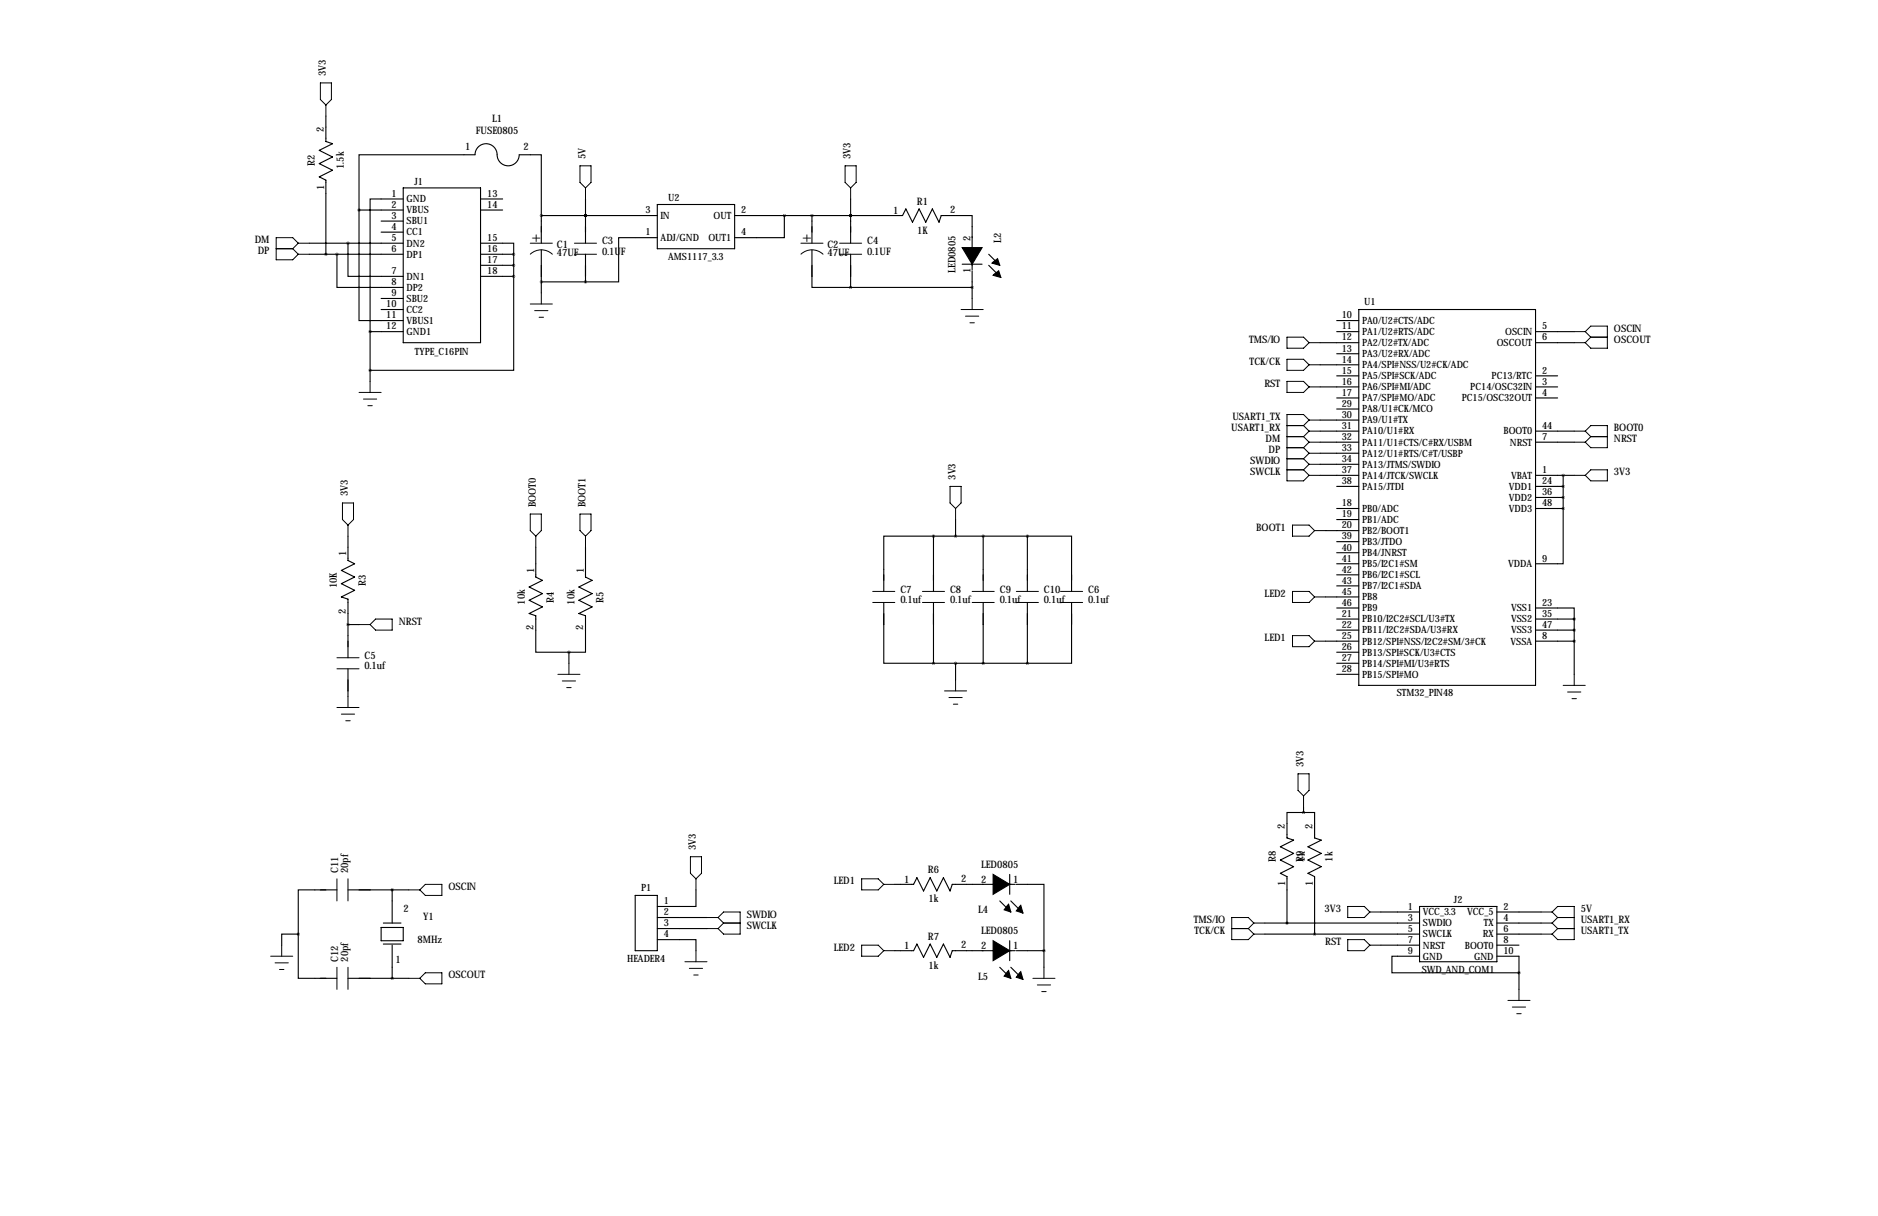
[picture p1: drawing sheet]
<svg xmlns="http://www.w3.org/2000/svg" width="432mm" height="279mm" viewBox="0 0 432 279" stroke-linecap="round" stroke-linejoin="round" font-family="sans-serif">
<g fill="none" stroke="#000" stroke-width=".25">
<path d="M74.9 26.7v5.8l1.6 .5-3.1 1.5 3.1 1.6-3.1 1.5 3.1 1.5-3.1 1.5 1.5 .8v17M71.1 55.9h21.6M71.1 58.4h21.6M77.5 58.4v7.6h15.2M80 55.9v7.6h12.7M82.5 48.3v-12.7h26.7a2.54 2.54 0 0 1 2.6-2.6 2.54 2.54 0 0 1 2.5 2.6 2.54 2.54 0 0 0 2.5 2.5 2.54 2.54 0 0 0 2.6-2.5h5.1v13.9M82.5 48.3v25.4h10.2M82.5 48.3h10.2M87.6 50.8h5.1M87.6 53.3h5.1M92.7 45.7h-7.6v30.5M92.7 43.2h17.8v35.5h-17.8z"/>
<path d="M110.5 55.9h7.6v2.5M110.5 45.7h5.1M110.5 48.3h5.1M110.5 58.4h7.6M118.1 58.4v5.1M124.5 49.5h26.6M124.5 49.5v6.4M124.5 57.4v9.9M134.6 49.5h.1M134.6 45.7v10.2M134.6 58.4v6.4M151.1 54.6h-8.9v10.2h-7.6"/>
<path d="M151.1 47h17.8v10.2h-17.8zM168.9 49.5h38.6l.8-1.5 1.5 3.1 1.5-3.1 1.6 3.1 1.5-3.1 1.5 3.1 .5-1.6h7.1v12.5M180.3 49.5v5.1h-11.4M186.7 57.4v8.6h8.9M186.7 49.5v6.4M195.6 49.5h.1M195.6 45.7v10.2M195.6 58.4v7.6M227.3 58.4l2.6 2.6M85.1 76.2h7.6M85.1 76.2v11.4M87.6 71.1h5.1"/>
<path d="M87.6 68.6h5.1M110.5 63.5h7.6M110.5 61h7.6M118.1 63.5v21.6h-33M124.5 64.8h10.1M195.6 66h27.9M221.2 60.7h4.6M223.5 62.2v6.4M227.3 61l2.6 2.5M303.5 78.7h8.9M307.3 76.2h5.1M307.3 73.7h5.1"/>
<path d="M312.4 71.1h40.7v86.4h-40.7zM353.1 76.2h8.8M353.1 78.7h8.8M303.5 88.9h8.9M303.5 83.8h8.9M303.5 96.5h8.9M303.5 99.1h8.9M307.3 86.4h5.1M307.3 91.4h5.1M307.3 81.3h5.1M307.3 94h5.1M353.1 86.4h5"/>
<path d="M353.1 88.9h5M353.1 91.4h5M353.1 99.1h8.8M219.7 119.4v3.8M303.5 109.2h8.9M303.5 101.6h8.9M303.5 104.1h8.9M303.5 106.7h8.9M307.3 116.8h5.1M307.3 119.4h5.1M307.3 111.8h5.1M353.1 109.2h8.8"/>
<path d="M353.1 101.6h8.8M353.1 116.8h6.3M353.1 111.8h6.3M353.1 114.3h6.3M359.4 116.8v12.7h-6.3M359.4 109.2v7.6M80 123.2v5.6l1.5 .7-3 1.6 3 1.5-3 1.5 3 1.5-3 1.6 1.5 .5v13.4M123.2 125.7v6.9l1.5 .7-3 1.6 3 1.5-3 1.5 3 1.5-3 1.6 1.5 .5v8.4h7.6M134.6 125.7v6.9l1.5 .7-3 1.6 3 1.5-3 1.5 3 1.5-3 1.6 1.5 .5v8.4h-3.8M203.2 138.4v14h11.4M214.6 123.2h-11.4v12.7M214.6 123.2v12.7"/>
<path d="M214.6 138.4v14M214.6 123.2h21.6M226.1 123.2v12.7M226.1 138.4v14M236.2 123.2h10.2v12.7M236.2 123.2v12.7M236.2 138.4v14M246.4 138.4v14h-10.2M304.8 121.9h7.6M304.8 137.2h7.6M307.3 129.5h5.1M307.3 139.7h5.1"/>
<path d="M307.3 124.5h5.1M307.3 127h5.1M307.3 132.1h5.1M307.3 134.6h5.1M353.1 139.7h8.8v2.5M80 153.7v6.3M80 143.5h2.5M130.8 149.9v2.5M214.6 152.4h21.6M219.7 152.4v3.8M304.8 147.3h7.6M307.3 142.2h5.1"/>
<path d="M307.3 144.8h5.1M307.3 149.9h5.1M307.3 152.4h5.1M307.3 154.9h5.1M353.1 147.3h8.8M353.1 142.2h8.8M353.1 144.8h8.8M361.9 142.2v12.7M299.7 186.7h-3.8v5.8l1.5 .5-3 1.6 3 1.5-3 1.5 3 1.5-3 1.6 1.5 .7v10.7M299.7 186.7h2.6v5.8l1.5 .5-3.1 1.6 3.1 1.5-3.1 1.5 3.1 1.5-3.1 1.6 1.6 .7v13.2M299.7 185.4v1.3M68.6 214.6v10.2h8.9"/>
<path d="M68.6 214.6h-3.8v2.6M77.5 204.5h-8.9v10.1M80 204.5h14M87.6 213.1h5.1v3.1h-5.1zM88.1 212.1h4.1M88.1 216.9h4.1M90.2 204.5v7.6M90.2 217.2v7.6M146 205.7h5.1v12.7h-5.1zM151.1 215.9h8.9v2.5M151.1 210.8h11.5M151.1 213.4h11.5"/>
<path d="M160 204.5v3.8h-8.9M205.7 218.4h4.4l.7-1.5 1.5 3.1 1.6-3.1 1.5 3.1 1.5-3.1 1.5 3.1 .5-1.6h14.5M205.7 203.2h4.4l.7-1.5 1.5 3 1.6-3 1.5 3 1.5-3 1.5 3 .5-1.5h14.5M229.9 207l2.5 2.5M232.2 200.9v4.6M232.2 216.2v4.5M232.4 207l2.5 2.5M233.7 203.2h6.3v15.2M233.7 218.4h6.3M240 218.4v3.8M290.8 212.1h35.6M290.8 214.6h35.6"/>
<path d="M317.5 209.5h8.9M317.5 217.2h8.9M326.4 219.7h-6.4v3.8h29.2M326.4 208.3h17.8v12.7h-17.8zM344.2 212.1h10.1M344.2 209.5h10.1M344.2 214.6h10.1M344.2 217.2h5M344.2 219.7h5v7.6M80 224.8h14M229.9 222.2l2.5 2.6M232.4 222.2l2.5 2.6"/>
</g>
<g fill="none" stroke="#000" stroke-width=".23">
<path d="M73.7 19.1h2.5v3.8l-1.3 1.2-1.2-1.2zM74.9 24.1v2.6M133.3 38.1h2.6v3.8l-1.3 1.3-1.3-1.3zM194.3 38.1h2.5v3.8l-1.2 1.3-1.3-1.3zM63.5 57.2h3.8M67.3 57.2l1.3 1.2M68.6 55.9h2.5M68.6 58.4h2.5M68.6 55.9l-1.3 1.3M68.6 55.9l-1.3-1.3h-3.8v5.1h3.8l1.3-1.3M121.9 55.9h5.1M121.9 58.4a3.7 3.7 0 0 1 5.1 0"/>
<path d="M132.1 55.9h5.1M132.1 58.4h5.1M134.6 43.2v2.5M184.1 55.9h5.1M184.2 58.4a3.7 3.7 0 0 1 5 0M193 55.9h5.1M193 58.4h5.1M195.6 43.2v2.5M121.9 69.8h5.1M122.9 71.4h3.1M124 72.9h1M124.5 67.3v2.5"/>
<path d="M221 71.1h5.1M222 72.6h3M223 74.2h1M223.5 68.6v2.5M295.9 77.5h3.8l1.3 1.2-1.3 1.3h-3.8zM301 78.7h2.5M361.9 76.2h2.6M361.9 78.7h2.6M364.5 76.2l1.3-1.3h3.8v5.1h-3.8l-1.3-1.3M364.5 76.2l1.3 1.3M365.8 77.5h3.8M365.8 77.5l-1.3 1.2"/>
<path d="M82.5 90.2h5.1M83.6 91.7h3M84.6 93.2h1M85.1 87.6v2.6M295.9 97.8h3.8M295.9 82.5h3.8l1.3 1.3-1.3 1.3h-3.8zM295.9 87.6h3.8l1.3 1.3-1.3 1.3h-3.8zM299.7 97.8l1.3 1.3M301 99.1h2.5M301 96.5l-1.3-1.3h-3.8v15.3h3.8l1.3-1.3M301 96.5h2.5M301 96.5l-1.3 1.3"/>
<path d="M301 99.1l-1.3 1.2M301 83.8h2.5M301 88.9h2.5M361.9 99.1h2.6M364.5 99.1l1.3-1.3h3.8v5.1h-3.8l-1.3-1.3M364.5 99.1l1.3 1.2M78.7 115.6h2.6v3.8l-1.3 1.3-1.3-1.3zM121.9 118.1h2.6v3.8l-1.3 1.3-1.3-1.3zM133.3 118.1h2.6v3.8l-1.3 1.3-1.3-1.3zM218.4 111.8h2.6v3.8l-1.3 1.2-1.3-1.2zM219.7 116.8v2.6M295.9 102.9h3.8"/>
<path d="M295.9 100.3h3.8M295.9 107.9h3.8M295.9 105.4h3.8M299.7 107.9l1.3 1.3M299.7 105.4l1.3 1.3M299.7 100.3l1.3 1.3M299.7 102.9l1.3 1.2M301 101.6h2.5M301 109.2h2.5M301 106.7h2.5M301 106.7l-1.3 1.2M301 101.6l-1.3 1.3"/>
<path d="M301 104.1h2.5M301 104.1l-1.3 1.3M361.9 101.6h2.6M361.9 109.2h2.6M364.5 109.2l1.3-1.3h3.8v2.6h-3.8zM365.8 100.3h3.8M365.8 100.3l-1.3 1.3M80 120.7v2.5M123.2 123.2v2.5M134.6 123.2v2.5M200.7 135.9h5M200.7 138.4h5"/>
<path d="M212.1 135.9h5.1M212.1 138.4h5.1M223.5 135.9h5.1M223.5 138.4h5.1M233.7 135.9h5.1M233.7 138.4h5.1M243.8 135.9h5.1M243.8 138.4h5.1M297.2 135.9h3.8l1.3 1.3-1.3 1.2h-3.8zM297.2 120.7h3.8l1.3 1.2-1.3 1.3h-3.8zM302.3 121.9h2.5M302.3 137.2h2.5"/>
<path d="M77.5 151.1h5M77.5 153.7h5M82.5 143.5h2.6M85.1 143.5l1.3-1.3h3.8v2.6h-3.8zM128.3 154.9h5M129.3 156.5h3M130.3 158h1M130.8 152.4v2.5M217.2 158.8h5M219.7 156.2v2.6M297.2 146h3.8l1.3 1.3-1.3 1.3h-3.8zM302.3 147.3h2.5"/>
<path d="M359.4 157.5h5.1M360.4 159h3.1M361.9 154.9v2.6M77.5 162.6h5M78.5 164.1h3M79.5 165.6h1M80 160v2.6M218.2 160.3h3M219.2 161.8h1M298.4 177.8h2.6v3.8l-1.3 1.3-1.3-1.3zM361.4 160.5h1.1M158.7 196.8h2.6v3.9l-1.3 1.2-1.3-1.2z"/>
<path d="M299.7 182.9v2.5M62.2 219.7h5.1M64.8 217.2v2.5M77.5 201.9v5.1M80 201.9v5.1M94 204.5h2.5M97.8 203.2h3.8v2.5h-3.8l-1.3-1.2zM160 201.9v2.6M160 218.4v2.6M162.6 210.8h2.5M162.6 213.4h2.5M165.1 210.8l1.3 1.3"/>
<path d="M165.1 210.8l1.3-1.3h3.8v5.1h-3.8l-1.3-1.2M166.4 212.1h3.8M166.4 212.1l-1.3 1.3M198.1 217.2h3.8l1.3 1.2-1.3 1.3h-3.8zM198.1 201.9h3.8l1.3 1.3-1.3 1.3h-3.8zM203.2 203.2h2.5M203.2 218.4h2.5M283.2 213.4h3.8M287 213.4l1.3 1.2M288.3 212.1l-1.3-1.3h-3.8v5.1h3.8l1.3-1.3M288.3 212.1h2.5M288.3 214.6h2.5"/>
<path d="M288.3 212.1l-1.3 1.3M309.9 208.3h3.8l1.3 1.2-1.3 1.3h-3.8zM309.9 215.9h3.8l1.3 1.3-1.3 1.2h-3.8zM315 209.5h2.5M315 217.2h2.5M354.3 212.1h2.6M354.3 209.5h2.6M354.3 214.6h2.6M356.9 209.5l1.2-1.2h3.8v7.6h-3.8l-1.2-1.3M356.9 209.5l1.2 1.3M356.9 212.1l1.2 1.3M358.1 210.8h3.8"/>
<path d="M358.1 213.4h3.8M358.1 210.8l-1.2 1.3M358.1 213.4l-1.2 1.2M63.2 221.2h3.1M64.3 222.8h1M77.5 222.2v5.1M80 222.2v5.1M94 224.8h2.5M96.5 224.8l1.3-1.3h3.8v2.6h-3.8zM157.5 221h5.1M158.5 222.5h3M159.5 224h1"/>
<path d="M237.5 224.8h5.1M238.5 226.3h3.1M239.5 227.8h1M240 222.2v2.6M346.7 229.9h5.1M347.7 231.4h3.1M348.7 232.9h1.1M349.2 227.3v2.6"/>
</g>
<path d="M221.2 56.9h2.3v3.8zM223.5 56.9h2.3l-2.3 3.8zM228.1 60.5l1.3-1.1 .5 1.6zM228.6 63l1-.8 .5 1.6-1.8-.6zM228.3 200.9l3.9 2.3h-3.9zM228.3 203.2h3.9l-3.9 2.3zM228.3 216.2l3.9 2.2h-3.9zM228.3 218.4h3.9l-3.9 2.3zM231.9 207.8l.5 1.7-1.5-.5zM234.4 208.3l.3-.3 .5 1.8-1.5-.5zM231.9 223l.5 1.8-1.5-.5zM234.4 223.5l.3-.2 .5 1.7-1.5-.5z" fill="#000" stroke="#000" stroke-width=".25"/>
<path d="M124.4 49.5a.05 .05 0 0 0 .1 0 .05 .05 0 0 0-.1 0zM124.4 64.8a.05 .05 0 0 0 .1 0 .05 .05 0 0 0-.1 0zM180.3 49.5a.05 .05 0 0 0 .1 0 .05 .05 0 0 0-.1 0zM74.9 58.4a.05 .05 0 0 0 .1 0 .05 .05 0 0 0-.1 0zM361.9 147.3a.05 .05 0 0 0 .1 0 .05 .05 0 0 0-.1 0zM361.9 144.8a.05 .05 0 0 0 .1 0 .05 .05 0 0 0-.1 0zM361.9 142.2a.05 .05 0 0 0 .1 0 .05 .05 0 0 0-.1 0zM226 123.2a.05 .05 0 0 0 .1 0 .05 .05 0 0 0-.1 0zM214.6 123.2a.05 .05 0 0 0 .1 0 .05 .05 0 0 0-.1 0zM226 152.4a.05 .05 0 0 0 .1 0 .05 .05 0 0 0-.1 0zM214.6 152.4a.05 .05 0 0 0 .1 0 .05 .05 0 0 0-.1 0zM90.1 204.5a.05 .05 0 0 0 .1 0 .05 .05 0 0 0-.1 0zM90.1 224.8a.05 .05 0 0 0 .1 0 .05 .05 0 0 0-.1 0zM240 218.4a.05 .05 0 0 0 .1 0 .05 .05 0 0 0-.1 0zM349.2 223.5a.05 .05 0 0 0 .1 0 .05 .05 0 0 0-.1 0zM302.2 214.6a.05 .05 0 0 0 .1 0 .05 .05 0 0 0-.1 0zM82.5 48.3a.05 .05 0 0 0 .1 0 .05 .05 0 0 0-.1 0zM77.4 58.4a.05 .05 0 0 0 .1 0 .05 .05 0 0 0-.1 0z" fill="#000" stroke="#000" stroke-width=".63"/>
<g font-size="3.6">
<text x="122.2" y="55.6">+</text>
<text x="184.4" y="55.6">+</text>
</g>
<g font-size="2.4">
<text x="74.9" y="17.5" transform="rotate(-90 74.9 17.5)">3V3</text>
<text x="113.1" y="27.9">L1</text>
<text x="74.4" y="30.4" transform="rotate(-90 74.4 30.4)">2</text>
<text x="107" y="34.5">1</text>
<text x="109.4" y="30.8">FUSE0805</text>
<text x="120.4" y="34.5">2</text>
<text x="72.4" y="38.1" transform="rotate(-90 72.4 38.1)">R2</text>
<text x="79.1" y="38.8" transform="rotate(-90 79.1 38.8)">1.5k</text>
<text x="134.6" y="36.6" transform="rotate(-90 134.6 36.6)">5V</text>
<text x="195.6" y="36.6" transform="rotate(-90 195.6 36.6)">3V3</text>
<text x="74.5" y="43.6" transform="rotate(-90 74.5 43.6)">1</text>
<text x="210.8" y="47">R1</text>
<text x="205.3" y="49.1">1</text>
<text x="210.9" y="53.7">1K</text>
<text x="218.5" y="49">2</text>
<text x="58.6" y="55.9">DM</text>
<text x="59.3" y="58.4">DP</text>
<text x="128" y="56.9">C1</text>
<text x="128" y="58.7">47UF</text>
<text x="138.4" y="56.1">C3</text>
<text x="138.4" y="58.5">0.1UF</text>
<text x="190.2" y="56.9">C2</text>
<text x="190.2" y="58.7">47UF</text>
<text x="199.4" y="56.1">C4</text>
<text x="199.4" y="58.5">0.1UF</text>
<text x="223.2" y="55.4" transform="rotate(-90 223.2 55.4)">2</text>
<text x="230.2" y="55.8" transform="rotate(-90 230.2 55.8)">L2</text>
<text x="219.7" y="62.7" transform="rotate(-90 219.7 62.7)">LED0805</text>
<text x="223.2" y="62.7" transform="rotate(-90 223.2 62.7)">1</text>
<text x="371.1" y="76.2">OSCIN</text>
<text x="287.2" y="78.7">TMS/IO</text>
<text x="287.3" y="83.8">TCK/CK</text>
<text x="371.1" y="78.7">OSCOUT</text>
<text x="290.7" y="88.9">RST</text>
<text x="283.1" y="99.1">USART1_RX</text>
<text x="283.4" y="96.5">USART1_TX</text>
<text x="291" y="101.6">DM</text>
<text x="371.1" y="101.6">NRST</text>
<text x="371.1" y="99.1">BOOT0</text>
<text x="287.5" y="106.7">SWDIO</text>
<text x="291.7" y="104.1">DP</text>
<text x="219.7" y="110.2" transform="rotate(-90 219.7 110.2)">3V3</text>
<text x="287.5" y="109.2">SWCLK</text>
<text x="371.1" y="109.2">3V3</text>
<text x="80" y="114" transform="rotate(-90 80 114)">3V3</text>
<text x="123.2" y="116.6" transform="rotate(-90 123.2 116.6)">BOOT0</text>
<text x="134.6" y="116.6" transform="rotate(-90 134.6 116.6)">BOOT1</text>
<text x="288.9" y="121.9">BOOT1</text>
<text x="79.6" y="127.8" transform="rotate(-90 79.6 127.8)">1</text>
<text x="122.8" y="131.6" transform="rotate(-90 122.8 131.6)">1</text>
<text x="134.2" y="131.6" transform="rotate(-90 134.2 131.6)">1</text>
<text x="77.5" y="135.2" transform="rotate(-90 77.5 135.2)">10K</text>
<text x="84.1" y="134.6" transform="rotate(-90 84.1 134.6)">R3</text>
<text x="207" y="136.1">C7</text>
<text x="218.4" y="136.1">C8</text>
<text x="229.9" y="136.1">C9</text>
<text x="240" y="136.1">C10</text>
<text x="250.2" y="136.1">C6</text>
<text x="290.8" y="137.2">LED2</text>
<text x="79.5" y="141" transform="rotate(-90 79.5 141)">2</text>
<text x="91.7" y="143.5">NRST</text>
<text x="120.6" y="138.9" transform="rotate(-90 120.6 138.9)">10k</text>
<text x="127.3" y="138.5" transform="rotate(-90 127.3 138.5)">R4</text>
<text x="132.1" y="138.9" transform="rotate(-90 132.1 138.9)">10k</text>
<text x="138.7" y="138.5" transform="rotate(-90 138.7 138.5)">R5</text>
<text x="207" y="138.5">0.1uf</text>
<text x="218.4" y="138.5">0.1uf</text>
<text x="229.9" y="138.5">0.1uf</text>
<text x="240" y="138.5">0.1uf</text>
<text x="250.2" y="138.5">0.1uf</text>
<text x="122.7" y="144.8" transform="rotate(-90 122.7 144.8)">2</text>
<text x="134.1" y="144.8" transform="rotate(-90 134.1 144.8)">2</text>
<text x="290.8" y="147.3">LED1</text>
<text x="83.8" y="151.4">C5</text>
<text x="83.8" y="153.7">0.1uf</text>
<text x="299.7" y="176.3" transform="rotate(-90 299.7 176.3)">3V3</text>
<text x="295.4" y="190.5" transform="rotate(-90 295.4 190.5)">2</text>
<text x="301.8" y="190.5" transform="rotate(-90 301.8 190.5)">2</text>
<text x="160" y="195.3" transform="rotate(-90 160 195.3)">3V3</text>
<text x="77.7" y="200.7" transform="rotate(-90 77.7 200.7)">C11</text>
<text x="80.1" y="200.7" transform="rotate(-90 80.1 200.7)">20pf</text>
<text x="191.7" y="203.2">LED1</text>
<text x="207.9" y="202.8">1</text>
<text x="213.3" y="200.7">R6</text>
<text x="221" y="202.7">2</text>
<text x="225.6" y="199.4">LED0805</text>
<text x="225.6" y="202.8">2</text>
<text x="232.9" y="202.8">1</text>
<text x="293.4" y="198.1" transform="rotate(-90 293.4 198.1)">R8</text>
<text x="295.5" y="203.6" transform="rotate(-90 295.5 203.6)">1</text>
<text x="299.7" y="198.1" transform="rotate(-90 299.7 198.1)">R9</text>
<text x="300" y="198" transform="rotate(-90 300 198)">1k</text>
<text x="301.9" y="203.6" transform="rotate(-90 301.9 203.6)">1</text>
<text x="306.4" y="198" transform="rotate(-90 306.4 198)">1k</text>
<text x="92.8" y="209.5">2</text>
<text x="103.1" y="204.5">OSCIN</text>
<text x="213.5" y="207.3">1k</text>
<text x="224.9" y="209.9">L4</text>
<text x="304.6" y="209.5">3V3</text>
<text x="363.5" y="209.5">5V</text>
<text x="97.3" y="211.3">Y1</text>
<text x="171.7" y="210.8">SWDIO</text>
<text x="171.7" y="213.4">SWCLK</text>
<text x="213.3" y="215.9">R7</text>
<text x="225.6" y="214.6">LED0805</text>
<text x="274.5" y="212.1">TMS/IO</text>
<text x="274.6" y="214.6">TCK/CK</text>
<text x="363.5" y="212.1">USART1_RX</text>
<text x="363.5" y="214.6">USART1_TX</text>
<text x="77.7" y="221" transform="rotate(-90 77.7 221)">C12</text>
<text x="80.1" y="221" transform="rotate(-90 80.1 221)">20pf</text>
<text x="90.9" y="221.3">1</text>
<text x="96" y="216.7">8MHz</text>
<text x="191.7" y="218.4">LED2</text>
<text x="207.9" y="218">1</text>
<text x="221" y="217.9">2</text>
<text x="225.6" y="218.1">2</text>
<text x="232.9" y="218.1">1</text>
<text x="304.7" y="217.2">RST</text>
<text x="103.1" y="224.8">OSCOUT</text>
<text x="213.5" y="222.6">1k</text>
<text x="224.9" y="225.1">L5</text>
</g>
<g font-size="2.3">
<text x="90" y="45.2">1</text>
<text x="90" y="47.8">2</text>
<text x="93.5" y="46.5">GND</text>
<text x="95.3" y="42.4">J1</text>
<text x="112" y="45.2">13</text>
<text x="112" y="47.8">14</text>
<text x="153.6" y="46.2">U2</text>
<text x="90" y="50.3">3</text>
<text x="90" y="52.8">4</text>
<text x="93.5" y="49">VBUS</text>
<text x="93.5" y="51.6">SBU1</text>
<text x="148.4" y="49">3</text>
<text x="151.9" y="50.3">IN</text>
<text x="164.1" y="50.3">OUT</text>
<text x="170.4" y="49">2</text>
<text x="90" y="55.4">5</text>
<text x="90" y="57.9">6</text>
<text x="93.5" y="54.1">CC1</text>
<text x="93.5" y="56.6">DN2</text>
<text x="93.5" y="59.2">DP1</text>
<text x="112" y="55.4">15</text>
<text x="112" y="57.9">16</text>
<text x="148.4" y="54.1">1</text>
<text x="151.9" y="55.4">ADJ/GND</text>
<text x="153.6" y="59.7">AMS1117_3.3</text>
<text x="162.9" y="55.4">OUT1</text>
<text x="170.4" y="54.1">4</text>
<text x="90" y="63">7</text>
<text x="90" y="65.5">8</text>
<text x="93.5" y="64.3">DN1</text>
<text x="112" y="60.5">17</text>
<text x="112" y="63">18</text>
<text x="88.8" y="70.6">10</text>
<text x="90" y="68.1">9</text>
<text x="93.5" y="66.8">DP2</text>
<text x="93.5" y="69.3">SBU2</text>
<text x="93.5" y="71.9">CC2</text>
<text x="313.6" y="70.1">U1</text>
<text x="88.8" y="73.2">11</text>
<text x="88.8" y="75.7">12</text>
<text x="93.5" y="74.4">VBUS1</text>
<text x="93.5" y="77">GND1</text>
<text x="308.5" y="73.2">10</text>
<text x="308.5" y="75.7">11</text>
<text x="313.2" y="74.4">PA0/U2#CTS/ADC</text>
<text x="313.2" y="77">PA1/U2#RTS/ADC</text>
<text x="346.1" y="77">OSCIN</text>
<text x="354.6" y="75.7">5</text>
<text x="95.4" y="81.5">TYPE_C16PIN</text>
<text x="308.5" y="78.2">12</text>
<text x="308.5" y="80.8">13</text>
<text x="308.5" y="83.3">14</text>
<text x="313.2" y="79.5">PA2/U2#TX/ADC</text>
<text x="313.2" y="82">PA3/U2#RX/ADC</text>
<text x="344.1" y="79.5">OSCOUT</text>
<text x="354.6" y="78.2">6</text>
<text x="308.5" y="85.9">15</text>
<text x="308.5" y="88.4">16</text>
<text x="313.2" y="84.6">PA4/SPI#NSS/U2#CK/ADC</text>
<text x="313.2" y="87.1">PA5/SPI#SCK/ADC</text>
<text x="313.2" y="89.7">PA6/SPI#MI/ADC</text>
<text x="338.1" y="89.7">PC14/OSC32IN</text>
<text x="342.9" y="87.1">PC13/RTC</text>
<text x="354.6" y="85.9">2</text>
<text x="354.6" y="88.4">3</text>
<text x="308.5" y="90.9">17</text>
<text x="308.5" y="93.5">29</text>
<text x="313.2" y="92.2">PA7/SPI#MO/ADC</text>
<text x="313.2" y="94.7">PA8/U1#CK/MCO</text>
<text x="336.1" y="92.2">PC15/OSC32OUT</text>
<text x="354.6" y="90.9">4</text>
<text x="308.5" y="96">30</text>
<text x="308.5" y="98.6">31</text>
<text x="308.5" y="101.1">32</text>
<text x="313.2" y="97.3">PA9/U1#TX</text>
<text x="313.2" y="99.8">PA10/U1#RX</text>
<text x="345.7" y="99.8">BOOT0</text>
<text x="354.6" y="101.1">7</text>
<text x="354.6" y="98.6">44</text>
<text x="308.5" y="103.6">33</text>
<text x="308.5" y="106.2">34</text>
<text x="313.2" y="102.4">PA11/U1#CTS/C#RX/USBM</text>
<text x="313.2" y="104.9">PA12/U1#RTS/C#T/USBP</text>
<text x="313.2" y="107.4">PA13/JTMS/SWDIO</text>
<text x="347.2" y="102.4">NRST</text>
<text x="308.5" y="108.7">37</text>
<text x="308.5" y="111.3">38</text>
<text x="313.2" y="110">PA14/JTCK/SWCLK</text>
<text x="313.2" y="112.5">PA15/JTDI</text>
<text x="346.9" y="112.5">VDD1</text>
<text x="347.4" y="110">VBAT</text>
<text x="354.6" y="108.7">1</text>
<text x="354.6" y="111.3">24</text>
<text x="354.6" y="113.8">36</text>
<text x="308.5" y="116.3">18</text>
<text x="308.5" y="118.9">19</text>
<text x="313.2" y="117.6">PB0/ADC</text>
<text x="346.9" y="115.1">VDD2</text>
<text x="346.9" y="117.6">VDD3</text>
<text x="354.6" y="116.3">48</text>
<text x="308.5" y="121.4">20</text>
<text x="308.5" y="124">39</text>
<text x="313.2" y="120.1">PB1/ADC</text>
<text x="313.2" y="122.7">PB2/BOOT1</text>
<text x="313.2" y="125.2">PB3/JTDO</text>
<text x="308.5" y="126.5">40</text>
<text x="308.5" y="129">41</text>
<text x="308.5" y="131.6">42</text>
<text x="313.2" y="127.8">PB4/JNRST</text>
<text x="313.2" y="130.3">PB5/I2C1#SM</text>
<text x="346.8" y="130.3">VDDA</text>
<text x="354.6" y="129">9</text>
<text x="308.5" y="134.1">43</text>
<text x="308.5" y="136.7">45</text>
<text x="313.2" y="132.8">PB6/I2C1#SCL</text>
<text x="313.2" y="135.4">PB7/I2C1#SDA</text>
<text x="313.2" y="137.9">PB8</text>
<text x="308.5" y="141.7">21</text>
<text x="308.5" y="139.2">46</text>
<text x="313.2" y="143">PB10/I2C2#SCL/U3#TX</text>
<text x="313.2" y="140.5">PB9</text>
<text x="347.4" y="140.5">VSS1</text>
<text x="347.4" y="143">VSS2</text>
<text x="354.6" y="139.2">23</text>
<text x="354.6" y="141.7">35</text>
<text x="308.5" y="144.3">22</text>
<text x="308.5" y="146.8">25</text>
<text x="308.5" y="149.4">26</text>
<text x="313.2" y="145.5">PB11/I2C2#SDA/U3#RX</text>
<text x="313.2" y="148.1">PB12/SPI#NSS/I2C2#SM/3#CK</text>
<text x="347.3" y="148.1">VSSA</text>
<text x="347.4" y="145.5">VSS3</text>
<text x="354.6" y="146.8">8</text>
<text x="354.6" y="144.3">47</text>
<text x="308.5" y="151.9">27</text>
<text x="308.5" y="154.4">28</text>
<text x="313.2" y="150.6">PB13/SPI#SCK/U3#CTS</text>
<text x="313.2" y="153.2">PB14/SPI#MI/U3#RTS</text>
<text x="313.2" y="155.7">PB15/SPI#MO</text>
<text x="321.1" y="160">STM32_PIN48</text>
<text x="147.4" y="204.7">P1</text>
<text x="152.7" y="207.8">1</text>
<text x="323.7" y="209">1</text>
<text x="334.3" y="207.5">J2</text>
<text x="345.7" y="209">2</text>
<text x="152.7" y="210.3">2</text>
<text x="152.7" y="212.9">3</text>
<text x="152.7" y="215.4">4</text>
<text x="323.7" y="211.6">3</text>
<text x="323.7" y="214.1">5</text>
<text x="327.2" y="210.3">VCC_3.3</text>
<text x="327.2" y="212.9">SWDIO</text>
<text x="327.2" y="215.4">SWCLK</text>
<text x="337.3" y="210.3">VCC_5</text>
<text x="340.9" y="215.4">RX</text>
<text x="341.2" y="212.9">TX</text>
<text x="345.7" y="211.6">4</text>
<text x="345.7" y="214.1">6</text>
<text x="144.2" y="221">HEADER4</text>
<text x="323.7" y="216.7">7</text>
<text x="323.7" y="219.2">9</text>
<text x="327.2" y="217.9">NRST</text>
<text x="327.2" y="220.5">GND</text>
<text x="336.8" y="217.9">BOOT0</text>
<text x="338.9" y="220.5">GND</text>
<text x="345.7" y="216.7">8</text>
<text x="345.7" y="219.2">10</text>
<text x="326.9" y="223.5">SWD_AND_COM1</text>
</g>
</svg>
